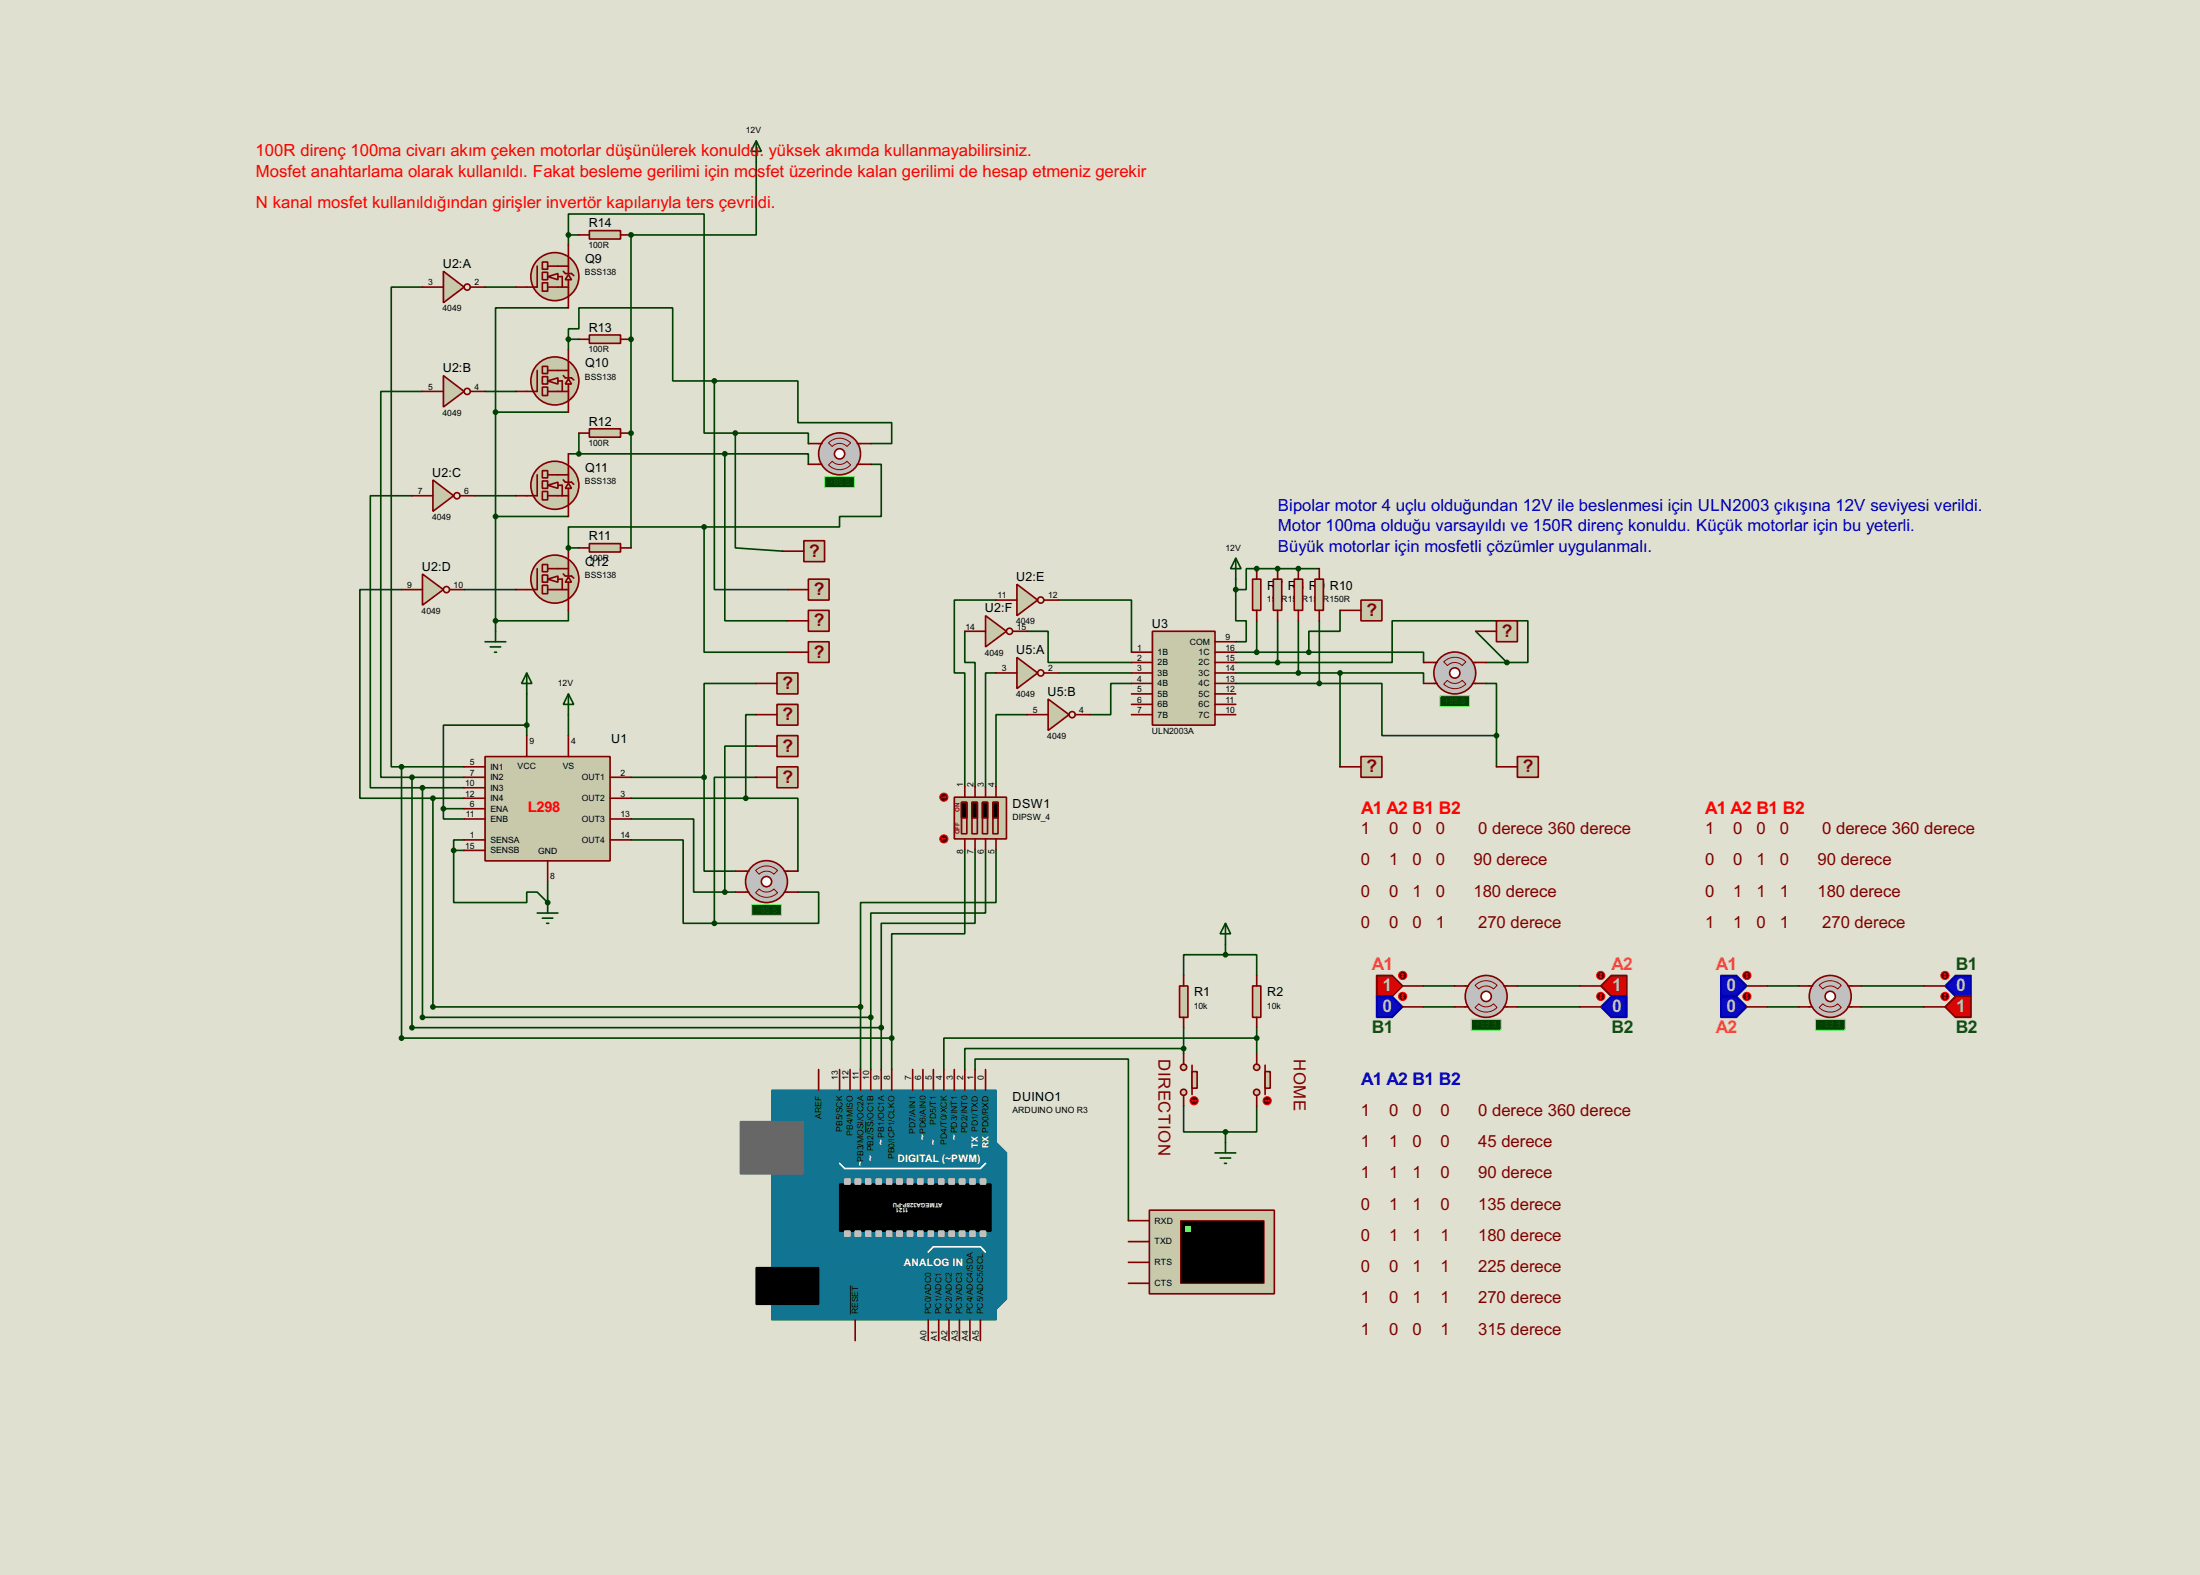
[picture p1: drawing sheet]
<svg xmlns="http://www.w3.org/2000/svg" width="536mm" height="383mm" viewBox="0 0 536 383" stroke-linecap="round" stroke-linejoin="round" font-family="sans-serif">
<path d="M0 0h535.9v383.5h-535.9z" fill="#e0e0d0"/>
<g fill="none" stroke="#004000" stroke-width=".4">
<path d="M128.3 176.6h-20.3v20.3M128.3 169v10.1M138.5 174v5.1M108 196.9v2.5h5.1M108 196.9h5.1M133.4 214.7v5.1M298.5 232.5h-10.2v5M298.5 232.5h7.6v5M298.5 229.9v2.6M288.3 255.3h-53.3v5.1M288.3 250.2v6.4M306.1 252.8h-76.2v7.6"/>
<path d="M306.1 250.2v6.4M237.5 260.4v-2.5h37.4v39.3M288.3 269.3v6.3h10.2M298.5 275.6v2.6M306.1 269.3v6.3h-7.6"/>
</g>
<circle cx="133.4" cy="219.8" r=".2" fill="#004000"/>
<path d="M113.1 186.7h-15.3v66.1M113.1 189.3h-12.7v60.9M113.1 191.8h-10.2v55.9M113.1 194.4h-7.6v50.8M110.5 207.1v12.7h17.8v-2.6h2.6l2.5 2.6M110.5 207.1h2.6M113.1 204.5h-2.6v2.6M346.8 240.1h7.6M346.8 245.2h7.6M369.6 240.1h15.3M369.6 245.2h15.3" fill="none" stroke="#004000" stroke-width=".4"/>
<circle cx="153.7" cy="82.6" r=".2" fill="#004000"/>
<path d="M153.7 82.6v22.9" fill="none" stroke="#004000" stroke-width=".4"/>
<circle cx="153.7" cy="105.5" r=".2" fill="#004000"/>
<path d="M138.5 57.2v-5.1h33v53.4h7.6M138.5 57.2h2.5M138.5 57.2v2.5M141 82.6h-2.5v2.5M153.7 105.5v27.9M179.1 105.5v27.9l11.6 .8M179.1 105.5h17.8v2.5M138.5 125.8h-17.8v27.9M138.5 133.4h2.5M138.5 148.6v2.6h-17.8" fill="none" stroke="#004000" stroke-width=".4"/>
<circle cx="138.5" cy="133.4" r=".2" fill="#004000"/>
<g fill="none" stroke="#004000" stroke-width=".4">
<path d="M153.7 57.2v25.4M102.9 69.9h-7.6v116.8h2.5M118.2 69.9h7.6M138.5 75h-17.8v25.4M102.9 95.3h-10.1v94h7.6M118.2 95.3h7.6M120.7 100.4v25.4M120.7 100.4h17.8M138.5 110.5h38.1M141 105.5v5M176.6 110.5h20.3v2.6M176.6 110.5v40.7h15.2"/>
<path d="M100.4 120.7h-10.2v71.1h12.7M115.6 120.7h10.2M97.8 143.6h-10.1v50.8h17.8M113.1 143.6h12.7"/>
</g>
<circle cx="153.7" cy="57.2" r=".2" fill="#004000"/>
<g fill="none" stroke="#004000" stroke-width=".4">
<path d="M184.2 39.4v17.8h-30.5M138.5 82.6v-2.5h2.5v-5.1h22.9v17.8h10.1M174 92.8h20.4v10.1h22.8v5.1h-5.1M174 92.8v50.8h17.8M212.1 113.1h2.6v12.7h-10.2v2.5h-33M171.5 128.3h-33v5.1M171.5 128.3v30.5h20.3M306.1 138.5h-2.5v5.1h-2.6M301 143.6v7.6h2.6v5.1h-2.6M301 141v2.6M306.1 151.2v7.6h-5.1M184.2 166.4h-12.7v22.9"/>
<path d="M184.2 174h-2.5v20.4M362 166.4h2.5v20.3M153.7 199.4h15.3v17.8h7.6M153.7 189.3h17.8M153.7 194.4h28M171.5 189.3v22.8h7.6M181.7 194.4h12.7v17.7M184.2 181.7h-7.6v35.5M184.2 189.3h-10.2v35.5M153.7 204.5h12.7v20.3h7.6M176.6 217.2h2.5M194.4 217.2h5v7.6h-25.4"/>
</g>
<circle cx="306.1" cy="138.5" r=".2" fill="#004000"/>
<path d="M306.1 138.5h5.1" fill="none" stroke="#004000" stroke-width=".4"/>
<circle cx="311.2" cy="138.5" r=".2" fill="#004000"/>
<path d="M311.2 138.5h5.1" fill="none" stroke="#004000" stroke-width=".4"/>
<circle cx="316.3" cy="138.5" r=".2" fill="#004000"/>
<g fill="none" stroke="#004000" stroke-width=".4">
<path d="M316.3 138.5h5.1M235 153.7v7.6h2.5v30.3M242.6 146.1h-10.1v17.8h2.5v27.7M250.2 153.7h5.1v7.6h20.3M257.9 146.1h17.7v12.7M306.1 158.8h12.7M311.2 151.2v10.1M316.3 151.2v12.7M318.8 158.8h28v2.5M321.4 151.2v15.2M326.4 148.6v5.1h-7.6v5.1M359.5 153.7l7.6 7.6"/>
<path d="M242.6 163.9h-2.5v27.7M250.2 174h-7.6v17.6M257.9 163.9h17.7M275.6 166.4h-5v7.6h-5.1M301 161.3h10.2M301 166.4h20.4M301 163.9h25.4M311.2 161.3h27.9v-10.1h33.1v10.1h-5.1M321.4 166.4h15.2v12.7h27.9M326.4 163.9h20.4v2.5M326.4 163.9v22.8M362 161.3h5.1"/>
<path d="M235 206.8v20.6h-17.8v25.4M237.5 206.8v18h-22.8v25.4M240.1 206.8v15.5h-28v25.4M242.6 206.8v13h-33v25.4M97.8 252.8h119.4M100.4 250.2h114.3M102.9 247.7h109.2M105.5 245.2h104.1M209.6 245.2v15.2M212.1 247.7v12.7M214.7 250.2v10.2M217.2 252.8v7.6"/>
<path d="M430.6 245.2h7.6M430.6 240.1h7.6M453.4 245.2h15.3M453.4 240.1h15.3"/>
</g>
<path d="M242.6 278.2l2.6 2.5v35.6l-2.6 2.5z" fill-rule="evenodd" fill="#117491" stroke="#117491" stroke-width=".4"/>
<path d="M188 265.5h54.6v55.9h-54.6z" fill="#117491" stroke="#117491" stroke-width=".4"/>
<path d="M180.4 273.1h15.2v12.7h-15.2z" fill="#686767" stroke="#686767" stroke-width=".4"/>
<path d="M204.5 288.3h36.9v11.5h-36.9zM184.2 308.7h15.2v8.9h-15.2z" fill="#000" stroke="#000" stroke-width=".4"/>
<path d="M204.5 283.3l1.3 1.2h33l1.3-1.2M226.1 304.9l1.3-1.3h11.4l1.3 1.3" fill="none" stroke="#fff" stroke-width=".4"/>
<g fill="#c0c0c0" stroke="#c0c0c0" stroke-width=".4">
<path d="M205.8 287.1h1.3v1.2h-1.3z"/>
<path d="M208.3 287.1h1.3v1.2h-1.3z"/>
<path d="M210.9 287.1h1.2v1.2h-1.2z"/>
<path d="M213.4 287.1h1.3v1.2h-1.3z"/>
<path d="M216 287.1h1.2v1.2h-1.2z"/>
<path d="M218.5 287.1h1.3v1.2h-1.3z"/>
<path d="M221 287.1h1.3v1.2h-1.3z"/>
<path d="M223.6 287.1h1.2v1.2h-1.2z"/>
<path d="M226.1 287.1h1.3v1.2h-1.3z"/>
<path d="M228.7 287.1h1.2v1.2h-1.2z"/>
<path d="M231.2 287.1h1.3v1.2h-1.3z"/>
<path d="M233.7 287.1h1.3v1.2h-1.3z"/>
<path d="M236.3 287.1h1.2v1.2h-1.2z"/>
<path d="M238.8 287.1h1.3v1.2h-1.3z"/>
<path d="M205.8 299.8h1.3v1.2h-1.3z"/>
<path d="M208.3 299.8h1.3v1.2h-1.3z"/>
<path d="M210.9 299.8h1.2v1.2h-1.2z"/>
<path d="M213.4 299.8h1.3v1.2h-1.3z"/>
<path d="M216 299.8h1.2v1.2h-1.2z"/>
<path d="M218.5 299.8h1.3v1.2h-1.3z"/>
<path d="M221 299.8h1.3v1.2h-1.3z"/>
<path d="M223.6 299.8h1.2v1.2h-1.2z"/>
<path d="M226.1 299.8h1.3v1.2h-1.3z"/>
<path d="M228.7 299.8h1.2v1.2h-1.2z"/>
<path d="M231.2 299.8h1.3v1.2h-1.3z"/>
<path d="M233.7 299.8h1.3v1.2h-1.3z"/>
<path d="M236.3 299.8h1.2v1.2h-1.2z"/>
<path d="M238.8 299.8h1.3v1.2h-1.3z"/>
</g>
<g fill="none" stroke="#800000" stroke-width=".4">
<path d="M199.4 260.4v5.1M204.5 260.4v5.1M207.1 260.4v5.1M209.6 260.4v5.1M212.1 260.4v5.1M214.7 260.4v5.1M217.2 260.4v5.1M222.3 260.4v5.1M224.8 260.4v5.1M227.4 260.4v5.1M229.9 260.4v5.1M232.5 260.4v5.1"/>
<path d="M235 260.4v5.1M237.5 260.4v5.1M240.1 260.4v5.1M208.3 321.4v5M226.1 321.4v5M228.7 321.4v5M231.2 321.4v5M233.7 321.4v5M236.3 321.4v5M238.8 321.4v5"/>
</g>
<path d="M210.9 273.1v2.8M207.1 312.9v7.1" fill="none" stroke="#000" stroke-width=".24"/>
<path d="M280 294.7h30.4v20.3h-30.4z" fill="#c8c8aa" stroke="#800000" stroke-width=".4"/>
<path d="M287.6 297.2h20.3v15.3h-20.3z" fill="#000" stroke="#800000" stroke-width=".25"/>
<path d="M288.9 298.5h1.2v1.3h-1.2z" fill="#0f0"/>
<path d="M274.9 297.2h5.1M274.9 307.4h5.1M274.9 302.3h5.1M274.9 312.5h5.1" fill="none" stroke="#800000" stroke-width=".4"/>
<path d="M232.5 194.1h12.7v10.2h-12.7z" fill="#c8c8aa" stroke="#800000" stroke-width=".4"/>
<path d="M234.2 195.4h1.3v7.6h-1.3zM235 191.6v2.5M236.8 195.4h1.3v7.6h-1.3zM237.5 191.6v2.5M239.3 195.4h1.3v7.6h-1.3zM240.1 191.6v2.5M241.9 195.4h1.2v7.6h-1.2zM242.6 191.6v2.5M235 204.3v2.5M237.5 204.3v2.5M240.1 204.3v2.5M242.6 204.3v2.5" fill="none" stroke="#800000" stroke-width=".4"/>
<path d="M234.2 195.4h1.3v3.8h-1.3zM236.8 195.4h1.3v3.8h-1.3zM239.3 195.4h1.3v3.8h-1.3zM241.9 195.4h1.2v3.8h-1.2z" fill="#000" stroke="#800000" stroke-width=".4"/>
<circle cx="229.9" cy="204.3" r="1" fill="#400000" stroke="#f00" stroke-width=".24"/>
<path d="M229.4 204.3l.3 .2M229.4 204.3h1M229.7 204l-.3 .3" fill="none" stroke="#f00" stroke-width=".24"/>
<circle cx="229.9" cy="194.1" r="1" fill="#400000" stroke="#f00" stroke-width=".24"/>
<path d="M229.4 194.1h1M230.2 193.9l.2 .2M230.4 194.1l-.2 .3" fill="none" stroke="#f00" stroke-width=".24"/>
<g fill="#c8c8aa" stroke="#800000" stroke-width=".4">
<circle cx="306.1" cy="266" r=".75"/>
<circle cx="306.1" cy="259.9" r=".75"/>
</g>
<path d="M308.2 259.4v7.1" fill="none" stroke="#800000" stroke-width=".4"/>
<path d="M308.2 260.9h1.2v4.1h-1.2z" fill="#c8c8aa" stroke="#800000" stroke-width=".4"/>
<path d="M306.1 256.6v2.5M306.1 266.8v2.5" fill="none" stroke="#800000" stroke-width=".4"/>
<circle cx="308.6" cy="268" r="1" fill="#400000" stroke="#f00" stroke-width=".24"/>
<path d="M308.2 268h1M308.2 268l.2 .3M308.4 267.8l-.2 .2M308.9 267.8l.3 .2M309.2 268l-.3 .3" fill="none" stroke="#f00" stroke-width=".24"/>
<g fill="#c8c8aa" stroke="#800000" stroke-width=".4">
<circle cx="288.3" cy="266" r=".75"/>
<circle cx="288.3" cy="259.9" r=".75"/>
</g>
<path d="M290.4 259.4v7.1" fill="none" stroke="#800000" stroke-width=".4"/>
<path d="M290.4 260.9h1.2v4.1h-1.2z" fill="#c8c8aa" stroke="#800000" stroke-width=".4"/>
<path d="M288.3 256.6v2.5M288.3 266.8v2.5" fill="none" stroke="#800000" stroke-width=".4"/>
<circle cx="290.8" cy="268" r="1" fill="#400000" stroke="#f00" stroke-width=".24"/>
<path d="M290.4 268h1M290.4 268l.2 .3M290.6 267.8l-.2 .2M291.1 267.8l.3 .2M291.4 268l-.3 .3" fill="none" stroke="#f00" stroke-width=".24"/>
<path d="M298.5 278.2v2.5M296 280.7h5M297.2 282h2.6M298.3 283.3h.5" fill="none" stroke="#004000" stroke-width=".4"/>
<circle cx="298.5" cy="275.6" r=".5" fill="#004000" stroke="#004000" stroke-width=".4"/>
<path d="M287.3 240.1h2.1v7.6h-2.1z" fill="#c8c8aa" stroke="#800000" stroke-width=".4"/>
<path d="M288.3 237.5v2.6M288.3 247.7v2.5" fill="none" stroke="#800000" stroke-width=".4"/>
<path d="M305.1 240.1h2v7.6h-2z" fill="#c8c8aa" stroke="#800000" stroke-width=".4"/>
<path d="M306.1 237.5v2.6M306.1 247.7v2.5" fill="none" stroke="#800000" stroke-width=".4"/>
<path d="M298.5 224.8l1.3 2.6h-2.6zM298.5 224.8v5.1" fill="none" stroke="#004000" stroke-width=".4"/>
<g fill="#004000" stroke="#004000" stroke-width=".4">
<circle cx="298.5" cy="232.5" r=".5"/>
<circle cx="288.3" cy="255.3" r=".5"/>
<circle cx="306.1" cy="252.8" r=".5"/>
</g>
<path d="M118.2 184.2h30.4v25.4h-30.4z" fill="#c8c8aa" stroke="#800000" stroke-width=".4"/>
<g fill="none" stroke="#800000" stroke-width=".4">
<path d="M128.3 179.1v5.1M138.5 179.1v5.1M113.1 186.7h5.1M113.1 189.3h5.1M113.1 196.9h5.1M113.1 194.4h5.1M113.1 199.4h5.1M113.1 191.8h5.1M148.6 189.3h5.1M148.6 194.4h5.1M148.6 199.4h5.1M113.1 204.5h5.1"/>
<path d="M113.1 207.1h5.1M133.4 209.6v5.1M148.6 204.5h5.1"/>
</g>
<g fill="#004000" stroke="#004000" stroke-width=".4">
<circle cx="108" cy="196.9" r=".5"/>
<circle cx="128.3" cy="176.6" r=".5"/>
</g>
<path d="M128.3 163.9l1.3 2.5h-2.5zM128.3 163.9v5.1M138.5 169l1.3 2.5h-2.6zM138.5 169v5M133.4 219.8v2.5M130.9 222.3h5M132.1 223.6h2.6M133.2 224.8h.5" fill="none" stroke="#004000" stroke-width=".4"/>
<circle cx="186.7" cy="214.7" r="5.1" fill="#c0c0c0" stroke="#800000" stroke-width=".4"/>
<circle cx="186.7" cy="214.7" r="1.25" fill="#feffff" stroke="#800000" stroke-width=".4"/>
<path d="M181.7 212.1h.7M181.7 217.2h.7M191.1 212.1h.7M191.1 217.2h.7" fill="none" stroke="#800000" stroke-width=".4"/>
<path d="M183.2 220.3h7.1v2.5h-7.1z" fill="#004000" stroke="#0f0" stroke-width=".24"/>
<path d="M184.1 212a3.7 3.7 0 0 1 5.3 0l-.9 .9a2.53 2.53 0 0 0-3.6 0zM184.9 216.5a2.54 2.54 0 0 0 3.6 0l.9 .9a3.7 3.7 0 0 1-5.3 0z" fill="none" stroke="#800000" stroke-width=".24"/>
<path d="M179.1 212.1h2.6M179.1 217.2h2.6M191.8 212.1h2.6M191.8 217.2h2.6" fill="none" stroke="#800000" stroke-width=".4"/>
<g fill="#004000" stroke="#004000" stroke-width=".4">
<circle cx="133.4" cy="219.8" r=".5"/>
<circle cx="110.5" cy="207.1" r=".5"/>
<circle cx="97.8" cy="252.8" r=".5"/>
<circle cx="100.3" cy="250.2" r=".5"/>
<circle cx="102.9" cy="247.7" r=".5"/>
<circle cx="105.4" cy="245.2" r=".5"/>
</g>
<circle cx="362" cy="242.6" r="5.1" fill="#c0c0c0" stroke="#800000" stroke-width=".4"/>
<circle cx="362" cy="242.6" r="1.25" fill="#feffff" stroke="#800000" stroke-width=".4"/>
<path d="M356.9 240.1h.8M356.9 245.2h.8M366.3 240.1h.8M366.3 245.2h.8" fill="none" stroke="#800000" stroke-width=".4"/>
<path d="M358.4 248.2h7.2v2.6h-7.2z" fill="#004000" stroke="#0f0" stroke-width=".24"/>
<path d="M359.3 239.9a3.7 3.7 0 0 1 5.4 0l-.9 .9a2.54 2.54 0 0 0-3.6 0zM359.3 245.3l.9-.9a2.53 2.53 0 0 0 3.6 0l.9 .9a3.7 3.7 0 0 1-5.4 0z" fill="none" stroke="#800000" stroke-width=".24"/>
<path d="M354.4 240.1h2.5M354.4 245.2h2.5M367.1 240.1h2.5M367.1 245.2h2.5" fill="none" stroke="#800000" stroke-width=".4"/>
<path d="M335.3 237.5h3.8l2.6 2.6-2.6 2.5h-3.8z" fill-rule="evenodd" fill="#c00000" stroke="#800000" stroke-width=".4"/>
<path d="M341.7 240.1h5.1" fill="none" stroke="#800000" stroke-width=".4"/>
<circle cx="341.6" cy="237.5" r="1" fill="#400000" stroke="#f00" stroke-width=".24"/>
<path d="M341.4 237.8l.3 .3M341.7 237v1.1M341.7 237l-.3 .3M341.7 237l.2 .3M341.9 237.8l-.2 .3" fill="none" stroke="#f00" stroke-width=".24"/>
<path d="M335.3 242.6h3.8l2.6 2.6-2.6 2.5h-3.8z" fill-rule="evenodd" fill="#0000c0" stroke="#000080" stroke-width=".4"/>
<path d="M341.7 245.2h5.1" fill="none" stroke="#800000" stroke-width=".4"/>
<circle cx="341.6" cy="242.6" r="1" fill="#400000" stroke="#f00" stroke-width=".24"/>
<path d="M341.4 242.9l.3 .2M341.7 242.1v1M341.7 242.1l-.3 .3M341.7 242.1l.2 .3M341.9 242.9l-.2 .2" fill="none" stroke="#f00" stroke-width=".24"/>
<path d="M389.9 240.1l2.6-2.6h3.8v5.1h-3.8z" fill-rule="evenodd" fill="#c00000" stroke="#800000" stroke-width=".4"/>
<path d="M384.9 240.1h5" fill="none" stroke="#800000" stroke-width=".4"/>
<circle cx="389.9" cy="237.5" r="1" fill="#400000" stroke="#f00" stroke-width=".24"/>
<path d="M389.7 237.8l.2 .3M389.9 237v1.1M389.9 237l.3 .3M389.9 237l-.2 .3M390.2 237.8l-.3 .3" fill="none" stroke="#f00" stroke-width=".24"/>
<path d="M389.9 245.2l2.6-2.6h3.8v5.1h-3.8z" fill-rule="evenodd" fill="#0000c0" stroke="#000080" stroke-width=".4"/>
<path d="M384.9 245.2h5" fill="none" stroke="#800000" stroke-width=".4"/>
<circle cx="389.9" cy="242.6" r="1" fill="#400000" stroke="#f00" stroke-width=".24"/>
<path d="M389.7 242.9l.2 .2M389.9 242.1v1M389.9 242.1l.3 .3M389.9 242.1l-.2 .3M390.2 242.9l-.3 .2" fill="none" stroke="#f00" stroke-width=".24"/>
<g fill="#004000" stroke="#004000" stroke-width=".4">
<circle cx="97.8" cy="186.7" r=".5"/>
<circle cx="100.3" cy="189.3" r=".5"/>
<circle cx="102.9" cy="191.8" r=".5"/>
<circle cx="105.4" cy="194.4" r=".5"/>
</g>
<path d="M184.2 34.3l1.3 2.6h-2.6zM184.2 34.3v5.1" fill="none" stroke="#004000" stroke-width=".4"/>
<circle cx="204.5" cy="110.5" r="5.1" fill="#c0c0c0" stroke="#800000" stroke-width=".4"/>
<circle cx="204.5" cy="110.5" r="1.25" fill="#feffff" stroke="#800000" stroke-width=".4"/>
<path d="M199.4 108h.8M199.4 113.1h.8M208.8 108h.8M208.8 113.1h.8" fill="none" stroke="#800000" stroke-width=".4"/>
<path d="M201 116.1h7.1v2.6h-7.1z" fill="#004000" stroke="#0f0" stroke-width=".24"/>
<path d="M201.8 113.2l.9-.9a2.45 2.45 0 0 0 3.6 0l.9 .9a3.7 3.7 0 0 1-5.4 0zM201.8 107.9a3.7 3.7 0 0 1 5.4 0l-.9 .8a2.54 2.54 0 0 0-3.6 0z" fill="none" stroke="#800000" stroke-width=".24"/>
<path d="M196.9 108h2.5M196.9 113.1h2.5M209.6 108h2.5M209.6 113.1h2.5" fill="none" stroke="#800000" stroke-width=".4"/>
<path d="M196.9 141h5.1v5.1h-5.1z" fill-rule="evenodd" fill="#c8c8aa" stroke="#800000" stroke-width=".4"/>
<path d="M191.8 143.6h5.1" fill="none" stroke="#800000" stroke-width=".4"/>
<path d="M196.9 148.6h5.1v5.1h-5.1z" fill-rule="evenodd" fill="#c8c8aa" stroke="#800000" stroke-width=".4"/>
<path d="M191.8 151.2h5.1" fill="none" stroke="#800000" stroke-width=".4"/>
<path d="M196.9 156.3h5.1v5h-5.1z" fill-rule="evenodd" fill="#c8c8aa" stroke="#800000" stroke-width=".4"/>
<path d="M191.8 158.8h5.1" fill="none" stroke="#800000" stroke-width=".4"/>
<path d="M195.8 131.7h5.1v5.1h-5.1z" fill-rule="evenodd" fill="#c8c8aa" stroke="#800000" stroke-width=".4"/>
<path d="M190.7 134.2h5.1" fill="none" stroke="#800000" stroke-width=".4"/>
<g fill="#c8c8aa" stroke="#800000" stroke-width=".4">
<path d="M133.4 67.4l2.5-.8v1.5z"/>
<circle cx="135.1" cy="67.4" r="5.9"/>
</g>
<path d="M130.9 64.8v5.1h-2.6M133.4 69.9h5.1M133.4 64.8h5.1M135.9 67.4h1.1v2.5" fill="none" stroke="#800000" stroke-width=".4"/>
<path d="M138.5 66.9l.7 1.2h-1.5z" fill="#c8c8aa" stroke="#800000" stroke-width=".4"/>
<path d="M137.2 66.1l.5 .5h1.5l.6 .5M138.5 62.5v4.1M138.5 68.1v4.3" fill="none" stroke="#800000" stroke-width=".4"/>
<g fill="#c8c8aa" stroke="#800000" stroke-width=".4">
<path d="M132.1 63.8h1.3v1.8h-1.3z"/>
<path d="M132.1 68.9h1.3v2h-1.3z"/>
<path d="M132.1 66.3h1.3v1.8h-1.3z"/>
</g>
<path d="M138.5 59.7v2.6M125.8 69.9h2.5M138.5 72.4v2.6" fill="none" stroke="#800000" stroke-width=".4"/>
<g fill="#c8c8aa" stroke="#800000" stroke-width=".4">
<path d="M133.4 92.8l2.5-.8v1.5z"/>
<circle cx="135.1" cy="92.8" r="5.9"/>
</g>
<path d="M130.9 90.2v5.1h-2.6M133.4 95.3h5.1M133.4 90.2h5.1M135.9 92.8h1.1v2.5" fill="none" stroke="#800000" stroke-width=".4"/>
<path d="M138.5 92.3l.7 1.2h-1.5z" fill="#c8c8aa" stroke="#800000" stroke-width=".4"/>
<path d="M137.2 91.5l.5 .5h1.5l.6 .5M138.5 87.9v4.1M138.5 93.5v4.3" fill="none" stroke="#800000" stroke-width=".4"/>
<g fill="#c8c8aa" stroke="#800000" stroke-width=".4">
<path d="M132.1 89.2h1.3v1.8h-1.3z"/>
<path d="M132.1 94.3h1.3v2h-1.3z"/>
<path d="M132.1 91.7h1.3v1.8h-1.3z"/>
</g>
<path d="M125.8 95.3h2.5M138.5 85.1v2.6M138.5 97.8v2.6" fill="none" stroke="#800000" stroke-width=".4"/>
<g fill="#c8c8aa" stroke="#800000" stroke-width=".4">
<path d="M133.4 118.2l2.5-.8v1.5z"/>
<circle cx="135.1" cy="118.2" r="5.9"/>
</g>
<path d="M130.9 115.6v5.1h-2.6M133.4 115.6h5.1M135.9 118.2h1.1v2.5M133.4 120.7h5.1" fill="none" stroke="#800000" stroke-width=".4"/>
<path d="M138.5 117.7l.7 1.2h-1.5z" fill="#c8c8aa" stroke="#800000" stroke-width=".4"/>
<path d="M137.2 116.9l.5 .5h1.5l.6 .5M138.5 113.3v4.1M138.5 118.9v4.3" fill="none" stroke="#800000" stroke-width=".4"/>
<g fill="#c8c8aa" stroke="#800000" stroke-width=".4">
<path d="M132.1 114.6h1.3v1.8h-1.3z"/>
<path d="M132.1 119.7h1.3v2h-1.3z"/>
<path d="M132.1 117.1h1.3v1.8h-1.3z"/>
</g>
<path d="M138.5 110.5v2.6M125.8 120.7h2.5M138.5 123.2v2.6" fill="none" stroke="#800000" stroke-width=".4"/>
<g fill="#c8c8aa" stroke="#800000" stroke-width=".4">
<path d="M133.4 141l2.5-.7v1.5z"/>
<circle cx="135.1" cy="141" r="5.9"/>
</g>
<path d="M130.9 138.5v5.1h-2.6M133.4 138.5h5.1M133.4 143.6h5.1M135.9 141h1.1v2.6" fill="none" stroke="#800000" stroke-width=".4"/>
<path d="M138.5 140.5l.7 1.3h-1.5z" fill="#c8c8aa" stroke="#800000" stroke-width=".4"/>
<path d="M137.2 139.8l.5 .5h1.5l.6 .5M138.5 136.2v4.1M138.5 141.8v4.3" fill="none" stroke="#800000" stroke-width=".4"/>
<g fill="#c8c8aa" stroke="#800000" stroke-width=".4">
<path d="M132.1 137.5h1.3v1.7h-1.3z"/>
<path d="M132.1 142.5h1.3v2.1h-1.3z"/>
<path d="M132.1 140h1.3v1.8h-1.3z"/>
</g>
<path d="M138.5 133.4v2.5M125.8 143.6h2.5M138.5 146.1v2.5" fill="none" stroke="#800000" stroke-width=".4"/>
<path d="M143.6 132.4h7.6v2h-7.6z" fill="#c8c8aa" stroke="#800000" stroke-width=".4"/>
<path d="M141 133.4h2.6M151.2 133.4h2.5" fill="none" stroke="#800000" stroke-width=".4"/>
<path d="M143.6 104.4h7.6v2.1h-7.6z" fill="#c8c8aa" stroke="#800000" stroke-width=".4"/>
<path d="M141 105.5h2.6M151.2 105.5h2.5" fill="none" stroke="#800000" stroke-width=".4"/>
<path d="M143.6 81.6h7.6v2h-7.6z" fill="#c8c8aa" stroke="#800000" stroke-width=".4"/>
<path d="M141 82.6h2.6M151.2 82.6h2.5" fill="none" stroke="#800000" stroke-width=".4"/>
<path d="M143.6 56.2h7.6v2h-7.6z" fill="#c8c8aa" stroke="#800000" stroke-width=".4"/>
<path d="M141 57.2h2.6M151.2 57.2h2.5" fill="none" stroke="#800000" stroke-width=".4"/>
<g fill="#004000" stroke="#004000" stroke-width=".4">
<circle cx="153.7" cy="82.6" r=".5"/>
<circle cx="153.7" cy="105.5" r=".5"/>
<circle cx="120.7" cy="151.2" r=".5"/>
<circle cx="120.7" cy="125.8" r=".5"/>
<circle cx="179.1" cy="105.5" r=".5"/>
<circle cx="138.4" cy="57.2" r=".5"/>
<circle cx="138.4" cy="82.6" r=".5"/>
<circle cx="138.4" cy="133.4" r=".5"/>
<circle cx="141" cy="110.5" r=".5"/>
<circle cx="176.5" cy="110.5" r=".5"/>
<circle cx="120.7" cy="100.4" r=".5"/>
</g>
<path d="M118.2 156.3h5M119.4 157.5h2.6M120.5 158.8h.5M120.7 153.7v2.6" fill="none" stroke="#004000" stroke-width=".4"/>
<path d="M108 66.1l5.1 3.8-5.1 3.8z" fill="#c8c8aa" stroke="#800000" stroke-width=".4"/>
<g fill="none" stroke="#800000" stroke-width=".4">
<path d="M102.9 69.9h5.1M114.6 69.9h3.6"/>
<circle cx="113.8" cy="69.9" r=".75"/>
</g>
<path d="M108 91.5l5.1 3.8-5.1 3.8z" fill="#c8c8aa" stroke="#800000" stroke-width=".4"/>
<g fill="none" stroke="#800000" stroke-width=".4">
<path d="M102.9 95.3h5.1M114.6 95.3h3.6"/>
<circle cx="113.8" cy="95.3" r=".75"/>
</g>
<path d="M105.5 116.9l5 3.8-5 3.8z" fill="#c8c8aa" stroke="#800000" stroke-width=".4"/>
<g fill="none" stroke="#800000" stroke-width=".4">
<path d="M100.4 120.7h5.1M112.1 120.7h3.5"/>
<circle cx="111.3" cy="120.7" r=".75"/>
</g>
<path d="M102.9 139.8l5.1 3.8-5.1 3.8z" fill="#c8c8aa" stroke="#800000" stroke-width=".4"/>
<g fill="none" stroke="#800000" stroke-width=".4">
<path d="M97.8 143.6h5.1M109.5 143.6h3.6"/>
<circle cx="108.7" cy="143.6" r=".75"/>
</g>
<circle cx="153.7" cy="57.2" r=".5" fill="#004000" stroke="#004000" stroke-width=".4"/>
<path d="M189.3 163.9h5.1v5.1h-5.1z" fill-rule="evenodd" fill="#c8c8aa" stroke="#800000" stroke-width=".4"/>
<path d="M184.2 166.4h5.1" fill="none" stroke="#800000" stroke-width=".4"/>
<circle cx="171.5" cy="189.3" r=".5" fill="#004000" stroke="#004000" stroke-width=".4"/>
<path d="M189.3 171.5h5.1v5.1h-5.1z" fill-rule="evenodd" fill="#c8c8aa" stroke="#800000" stroke-width=".4"/>
<path d="M184.2 174h5.1" fill="none" stroke="#800000" stroke-width=".4"/>
<circle cx="181.6" cy="194.4" r=".5" fill="#004000" stroke="#004000" stroke-width=".4"/>
<path d="M189.3 179.1h5.1v5.1h-5.1z" fill-rule="evenodd" fill="#c8c8aa" stroke="#800000" stroke-width=".4"/>
<path d="M184.2 181.7h5.1" fill="none" stroke="#800000" stroke-width=".4"/>
<circle cx="176.5" cy="217.2" r=".5" fill="#004000" stroke="#004000" stroke-width=".4"/>
<path d="M189.3 186.7h5.1v5.1h-5.1z" fill-rule="evenodd" fill="#c8c8aa" stroke="#800000" stroke-width=".4"/>
<path d="M184.2 189.3h5.1" fill="none" stroke="#800000" stroke-width=".4"/>
<g fill="#004000" stroke="#004000" stroke-width=".4">
<circle cx="174" cy="224.8" r=".5"/>
<circle cx="174" cy="92.8" r=".5"/>
<circle cx="171.5" cy="128.3" r=".5"/>
</g>
<path d="M280.7 153.7h15.3v22.9h-15.3z" fill="#c8c8aa" stroke="#800000" stroke-width=".4"/>
<g fill="none" stroke="#800000" stroke-width=".4">
<path d="M275.6 158.8h5.1M296 158.8h5M296 156.3h5M275.6 161.3h5.1M275.6 163.9h5.1M275.6 166.4h5.1M275.6 169h5.1M275.6 171.5h5.1M275.6 174h5.1M296 161.3h5M296 163.9h5M296 166.4h5"/>
<path d="M296 169h5M296 171.5h5M296 174h5"/>
</g>
<path d="M301 135.9l1.3 2.6h-2.5zM301 135.9v5.1" fill="none" stroke="#004000" stroke-width=".4"/>
<circle cx="354.3" cy="163.9" r="5.1" fill="#c0c0c0" stroke="#800000" stroke-width=".4"/>
<circle cx="354.3" cy="163.9" r="1.25" fill="#feffff" stroke="#800000" stroke-width=".4"/>
<path d="M349.3 161.3h.8M349.3 166.4h.8M358.7 161.3h.8M358.7 166.4h.8" fill="none" stroke="#800000" stroke-width=".4"/>
<path d="M350.8 169.5h7.1v2.5h-7.1z" fill="#004000" stroke="#0f0" stroke-width=".24"/>
<path d="M351.7 166.6l.9-.9a2.54 2.54 0 0 0 3.6 0l.9 .9a3.8 3.8 0 0 1-5.4 0zM351.7 161.2a3.8 3.8 0 0 1 5.4 0l-.9 .9a2.54 2.54 0 0 0-3.6 0z" fill="none" stroke="#800000" stroke-width=".24"/>
<path d="M346.8 161.3h2.5M346.8 166.4h2.5M359.5 161.3h2.5M359.5 166.4h2.5" fill="none" stroke="#800000" stroke-width=".4"/>
<path d="M364.5 151.2h5.1v5.1h-5.1z" fill-rule="evenodd" fill="#c8c8aa" stroke="#800000" stroke-width=".4"/>
<path d="M359.5 153.7h5" fill="none" stroke="#800000" stroke-width=".4"/>
<path d="M331.5 184.2h5.1v5.1h-5.1z" fill-rule="evenodd" fill="#c8c8aa" stroke="#800000" stroke-width=".4"/>
<path d="M326.4 186.7h5.1" fill="none" stroke="#800000" stroke-width=".4"/>
<path d="M369.6 184.2h5.1v5.1h-5.1z" fill-rule="evenodd" fill="#c8c8aa" stroke="#800000" stroke-width=".4"/>
<path d="M364.5 186.7h5.1" fill="none" stroke="#800000" stroke-width=".4"/>
<circle cx="364.5" cy="179.1" r=".5" fill="#004000" stroke="#004000" stroke-width=".4"/>
<path d="M331.5 146.1h5.1v5.1h-5.1z" fill-rule="evenodd" fill="#c8c8aa" stroke="#800000" stroke-width=".4"/>
<path d="M326.4 148.6h5.1" fill="none" stroke="#800000" stroke-width=".4"/>
<path d="M305.1 141h2v7.6h-2z" fill="#c8c8aa" stroke="#800000" stroke-width=".4"/>
<path d="M306.1 138.5v2.5M306.1 148.6v2.6" fill="none" stroke="#800000" stroke-width=".4"/>
<g fill="#004000" stroke="#004000" stroke-width=".4">
<circle cx="301" cy="143.6" r=".5"/>
<circle cx="306.1" cy="158.8" r=".5"/>
</g>
<path d="M310.2 141h2v7.6h-2z" fill="#c8c8aa" stroke="#800000" stroke-width=".4"/>
<path d="M311.2 138.5v2.5M311.2 148.6v2.6" fill="none" stroke="#800000" stroke-width=".4"/>
<path d="M315.3 141h2v7.6h-2z" fill="#c8c8aa" stroke="#800000" stroke-width=".4"/>
<path d="M316.3 138.5v2.5M316.3 148.6v2.6" fill="none" stroke="#800000" stroke-width=".4"/>
<path d="M320.3 141h2.1v7.6h-2.1z" fill="#c8c8aa" stroke="#800000" stroke-width=".4"/>
<path d="M321.4 138.5v2.5M321.4 148.6v2.6" fill="none" stroke="#800000" stroke-width=".4"/>
<g fill="#004000" stroke="#004000" stroke-width=".4">
<circle cx="306.1" cy="138.5" r=".5"/>
<circle cx="311.2" cy="138.5" r=".5"/>
<circle cx="316.2" cy="138.5" r=".5"/>
<circle cx="311.2" cy="161.3" r=".5"/>
<circle cx="321.3" cy="166.4" r=".5"/>
<circle cx="318.8" cy="158.8" r=".5"/>
<circle cx="367" cy="161.3" r=".5"/>
<circle cx="316.2" cy="163.9" r=".5"/>
<circle cx="326.4" cy="163.9" r=".5"/>
</g>
<path d="M247.7 142.3l5.1 3.8-5.1 3.8z" fill="#c8c8aa" stroke="#800000" stroke-width=".4"/>
<g fill="none" stroke="#800000" stroke-width=".4">
<path d="M242.6 146.1h5.1M254.3 146.1h3.6"/>
<circle cx="253.5" cy="146.1" r=".75"/>
</g>
<path d="M240.1 149.9l5.1 3.8-5.1 3.8z" fill="#c8c8aa" stroke="#800000" stroke-width=".4"/>
<g fill="none" stroke="#800000" stroke-width=".4">
<path d="M235 153.7h5.1M246.7 153.7h3.5"/>
<circle cx="245.9" cy="153.7" r=".75"/>
</g>
<path d="M247.7 160.1l5.1 3.8-5.1 3.8z" fill="#c8c8aa" stroke="#800000" stroke-width=".4"/>
<g fill="none" stroke="#800000" stroke-width=".4">
<path d="M242.6 163.9h5.1M254.3 163.9h3.6"/>
<circle cx="253.5" cy="163.9" r=".75"/>
</g>
<path d="M255.3 170.2l5.1 3.8-5.1 3.9z" fill="#c8c8aa" stroke="#800000" stroke-width=".4"/>
<g fill="none" stroke="#800000" stroke-width=".4">
<path d="M250.2 174h5.1M261.9 174h3.6"/>
<circle cx="261.1" cy="174" r=".75"/>
</g>
<g fill="#004000" stroke="#004000" stroke-width=".4">
<circle cx="217.2" cy="252.8" r=".5"/>
<circle cx="214.6" cy="250.2" r=".5"/>
<circle cx="212.1" cy="247.7" r=".5"/>
<circle cx="209.6" cy="245.2" r=".5"/>
</g>
<circle cx="445.8" cy="242.6" r="5.1" fill="#c0c0c0" stroke="#800000" stroke-width=".4"/>
<circle cx="445.8" cy="242.6" r="1.25" fill="#feffff" stroke="#800000" stroke-width=".4"/>
<path d="M440.7 240.1h.8M440.7 245.2h.8M450.1 240.1h.8M450.1 245.2h.8" fill="none" stroke="#800000" stroke-width=".4"/>
<path d="M442.3 248.2h7.1v2.6h-7.1z" fill="#004000" stroke="#0f0" stroke-width=".24"/>
<path d="M443.1 239.9a3.8 3.8 0 0 1 5.4 0l-.9 .9a2.54 2.54 0 0 0-3.6 0zM443.1 245.3l.9-.9a2.54 2.54 0 0 0 3.6 0l.9 .9a3.8 3.8 0 0 1-5.4 0z" fill="none" stroke="#800000" stroke-width=".24"/>
<path d="M438.2 240.1h2.5M438.2 245.2h2.5M450.9 240.1h2.5M450.9 245.2h2.5" fill="none" stroke="#800000" stroke-width=".4"/>
<path d="M419.2 237.5h3.8l2.5 2.6-2.5 2.5h-3.8z" fill-rule="evenodd" fill="#0000c0" stroke="#000080" stroke-width=".4"/>
<path d="M425.5 240.1h5.1" fill="none" stroke="#800000" stroke-width=".4"/>
<circle cx="425.5" cy="237.5" r="1" fill="#400000" stroke="#f00" stroke-width=".24"/>
<path d="M425.3 237.8l.2 .3M425.5 237v1.1M425.5 237l-.2 .3M425.5 237l.3 .3M425.8 237.8l-.3 .3" fill="none" stroke="#f00" stroke-width=".24"/>
<path d="M419.2 242.6h3.8l2.5 2.6-2.5 2.5h-3.8z" fill-rule="evenodd" fill="#0000c0" stroke="#000080" stroke-width=".4"/>
<path d="M425.5 245.2h5.1" fill="none" stroke="#800000" stroke-width=".4"/>
<circle cx="425.5" cy="242.6" r="1" fill="#400000" stroke="#f00" stroke-width=".24"/>
<path d="M425.3 242.9l.2 .2M425.5 242.1v1M425.5 242.1l-.2 .3M425.5 242.1l.3 .3M425.8 242.9l-.3 .2" fill="none" stroke="#f00" stroke-width=".24"/>
<path d="M473.8 240.1l2.5-2.6h3.8v5.1h-3.8z" fill-rule="evenodd" fill="#0000c0" stroke="#000080" stroke-width=".4"/>
<path d="M468.7 240.1h5.1" fill="none" stroke="#800000" stroke-width=".4"/>
<circle cx="473.7" cy="237.5" r="1" fill="#400000" stroke="#f00" stroke-width=".24"/>
<path d="M473.5 237.8l.3 .3M473.8 237v1.1M473.8 237l.2 .3M473.8 237l-.3 .3M474 237.8l-.2 .3" fill="none" stroke="#f00" stroke-width=".24"/>
<path d="M476.3 242.6h3.8v5.1h-3.8l-2.5-2.5z" fill-rule="evenodd" fill="#c00000" stroke="#800000" stroke-width=".4"/>
<path d="M468.7 245.2h5.1" fill="none" stroke="#800000" stroke-width=".4"/>
<circle cx="473.7" cy="242.6" r="1" fill="#400000" stroke="#f00" stroke-width=".24"/>
<path d="M473.5 242.9l.3 .2M473.8 242.1v1M473.8 242.1l.2 .3M473.8 242.1l-.3 .3M474 242.9l-.2 .2" fill="none" stroke="#f00" stroke-width=".24"/>
<g font-size="4.8" fill="#800000">
<text x="197.1" y="135.5">?</text>
<text x="198.2" y="144.9">?</text>
<text x="332.9" y="150">?</text>
<text x="198.2" y="152.5">?</text>
<text x="365.9" y="155.1">?</text>
<text x="198.2" y="160.2">?</text>
<text x="190.6" y="167.8">?</text>
<text x="190.6" y="175.4">?</text>
<text x="190.6" y="183">?</text>
<text x="190.6" y="190.6">?</text>
<text x="332.9" y="188">?</text>
<text x="371" y="188">?</text>
</g>
<g font-size="4.8" fill="#f00">
<text x="331.6" y="198.1">A1 A2 B1 B2</text>
<text x="415.4" y="198.1">A1 A2 B1 B2</text>
</g>
<g font-size="4.8" fill="#ff8000">
<text x="334.1" y="236.2">A1</text>
<text x="392.5" y="236.2">A2</text>
<text x="417.9" y="236.2">A1</text>
<text x="417.9" y="251.5">A2</text>
</g>
<g font-size="4.8" fill="#008000">
<text x="476.4" y="236.2">B1</text>
<text x="334.1" y="251.5">B1</text>
<text x="392.5" y="251.5">B2</text>
<text x="476.4" y="251.5">B2</text>
</g>
<g font-size="4.8" fill="#c0c0c0">
<text x="336.8" y="241.4">1</text>
<text x="392.7" y="241.4">1</text>
<text x="420.6" y="241.4">0</text>
<text x="476.5" y="241.4">0</text>
<text x="336.8" y="246.5">0</text>
<text x="392.7" y="246.5">0</text>
<text x="420.6" y="246.5">0</text>
<text x="476.5" y="246.5">1</text>
</g>
<text font-size="4.8" fill="#0000c0" x="331.6" y="264.2">A1 A2 B1 B2</text>
<g font-size="4.6" fill="#f00">
<text x="62.3" y="38">100R direnç 100ma civarı akım çeken motorlar düşünülerek konuldu</text>
<text x="185" y="38">. yüksek akımda kullanmayabilirsiniz.</text>
<text x="62.3" y="43">Mosfet anahtarlama olarak kullanıldı. Fakat besleme gerilimi için mo</text>
<text x="184.5" y="43">sfet üzerinde kalan gerilimi de hesap etmeniz gerekir</text>
<text x="62.3" y="50.7">N kanal mosfet kullanıldığından girişler invertör kapılarıyla ters çevril</text>
<text x="184.6" y="50.7">di.</text>
</g>
<g font-size="4.6" fill="#0000c0">
<text x="311.3" y="124.4">Bipolar motor 4 uçlu olduğundan 12V ile beslenmesi için ULN2003 çıkışına 12V seviyesi verildi.</text>
<text x="311.3" y="129.4">Motor 100ma olduğu varsayıldı ve 150R direnç konuldu. Küçük motorlar için bu yeterli.</text>
<text x="311.3" y="134.5">Büyük motorlar için mosfetli çözümler uygulanmalı.</text>
</g>
<g font-size="4.6" fill="#800000">
<text x="331.5" y="203.1">1</text>
<text x="338.4" y="203.1">0</text>
<text x="344.1" y="203.1">0</text>
<text x="349.8" y="203.1">0</text>
<text x="360.1" y="203.1">0 derece 360 derece</text>
<text x="415.3" y="203.1">1</text>
<text x="422.2" y="203.1">0</text>
<text x="427.9" y="203.1">0</text>
<text x="433.6" y="203.1">0</text>
<text x="443.9" y="203.1">0 derece 360 derece</text>
<text x="331.5" y="210.7">0</text>
<text x="338.4" y="210.7">1</text>
<text x="344.1" y="210.7">0</text>
<text x="349.8" y="210.7">0</text>
<text x="358.9" y="210.7">90 derece</text>
<text x="415.3" y="210.7">0</text>
<text x="422.2" y="210.7">0</text>
<text x="427.9" y="210.7">1</text>
<text x="433.6" y="210.7">0</text>
<text x="442.7" y="210.7">90 derece</text>
<text x="331.5" y="218.3">0</text>
<text x="338.4" y="218.3">0</text>
<text x="344.1" y="218.3">1</text>
<text x="349.8" y="218.3">0</text>
<text x="358.9" y="218.3">180 derece</text>
<text x="415.3" y="218.3">0</text>
<text x="422.2" y="218.3">1</text>
<text x="427.9" y="218.3">1</text>
<text x="433.6" y="218.3">1</text>
<text x="442.7" y="218.3">180 derece</text>
<text x="331.5" y="226">0</text>
<text x="338.4" y="226">0</text>
<text x="344.1" y="226">0</text>
<text x="349.8" y="226">1</text>
<text x="360.1" y="226">270 derece</text>
<text x="415.3" y="226">1</text>
<text x="422.2" y="226">1</text>
<text x="427.9" y="226">0</text>
<text x="433.6" y="226">1</text>
<text x="443.9" y="226">270 derece</text>
<text x="282.2" y="257.9" transform="rotate(90 282.2 257.9)">DIRECTION</text>
<text x="315.2" y="257.9" transform="rotate(90 315.2 257.9)">HOME</text>
<text x="331.5" y="271.7">1</text>
<text x="338.4" y="271.7">0</text>
<text x="344.1" y="271.7">0</text>
<text x="350.9" y="271.7">0</text>
<text x="360.1" y="271.7">0 derece 360 derece</text>
<text x="331.5" y="279.3">1</text>
<text x="338.4" y="279.3">1</text>
<text x="344.1" y="279.3">0</text>
<text x="350.9" y="279.3">0</text>
<text x="360.1" y="279.3">45 derece</text>
<text x="331.5" y="286.9">1</text>
<text x="338.4" y="286.9">1</text>
<text x="344.1" y="286.9">1</text>
<text x="350.9" y="286.9">0</text>
<text x="360.1" y="286.9">90 derece</text>
<text x="331.5" y="294.5">0</text>
<text x="338.4" y="294.5">1</text>
<text x="344.1" y="294.5">1</text>
<text x="350.9" y="294.5">0</text>
<text x="360.1" y="294.5">135 derece</text>
<text x="331.5" y="302.2">0</text>
<text x="338.4" y="302.2">1</text>
<text x="344.1" y="302.2">1</text>
<text x="350.9" y="302.2">1</text>
<text x="360.1" y="302.2">180 derece</text>
<text x="331.5" y="309.8">0</text>
<text x="338.4" y="309.8">0</text>
<text x="344.1" y="309.8">1</text>
<text x="350.9" y="309.8">1</text>
<text x="360.1" y="309.8">225 derece</text>
<text x="331.5" y="317.4">1</text>
<text x="338.4" y="317.4">0</text>
<text x="344.1" y="317.4">1</text>
<text x="350.9" y="317.4">1</text>
<text x="360.1" y="317.4">270 derece</text>
<text x="331.5" y="325">1</text>
<text x="338.4" y="325">0</text>
<text x="344.1" y="325">0</text>
<text x="350.9" y="325">1</text>
<text x="360.1" y="325">315 derece</text>
</g>
<text font-size="4" fill="#f00" x="128.6" y="197.8">L298</text>
<g font-size="3.4">
<text x="143.4" y="55.4">R14</text>
<text x="107.9" y="65.3">U2:A</text>
<text x="142.5" y="64.1">Q9</text>
<text x="143.4" y="80.8">R13</text>
<text x="142.5" y="89.5">Q10</text>
<text x="107.9" y="90.7">U2:B</text>
<text x="143.4" y="103.6">R12</text>
<text x="105.3" y="116.1">U2:C</text>
<text x="142.5" y="114.9">Q11</text>
<text x="143.4" y="131.6">R11</text>
<text x="142.5" y="137.7">Q12</text>
<text x="102.8" y="139">U2:D</text>
<text x="247.6" y="141.5">U2:E</text>
<text x="308.7" y="143.6">R</text>
<text x="310.9" y="143.6">7</text>
<text x="313.7" y="143.6">R</text>
<text x="316" y="143.6">8</text>
<text x="318.8" y="143.6">R</text>
<text x="321.1" y="143.6">9</text>
<text x="323.9" y="143.6">R10</text>
<text x="239.9" y="149.1">U2:F</text>
<text x="280.6" y="152.9">U3</text>
<text x="247.6" y="159.3">U5:A</text>
<text x="255.2" y="169.4">U5:B</text>
<text x="148.9" y="180.9">U1</text>
<text x="246.7" y="196.7">DSW1</text>
<text x="290.9" y="242.6">R1</text>
<text x="308.7" y="242.6">R2</text>
<text x="246.7" y="268">DUINO1</text>
</g>
<g font-size="2.8" fill="#fff">
<text x="218.6" y="282.8">DIGITAL (~PWM)</text>
<text x="220.2" y="308.2">ANALOG IN</text>
</g>
<g font-size="2.7" fill="#fff">
<text x="215.4" y="278.8" transform="rotate(-90 215.4 278.8)">~</text>
<text x="225.6" y="277.6" transform="rotate(-90 225.6 277.6)">~</text>
<text x="228.1" y="278.8" transform="rotate(-90 228.1 278.8)">~</text>
<text x="233.2" y="277.5" transform="rotate(-90 233.2 277.5)">~</text>
<text x="210.3" y="283.9" transform="rotate(-90 210.3 283.9)">~</text>
<text x="212.9" y="282.6" transform="rotate(-90 212.9 282.6)">~</text>
</g>
<g font-size="2.4">
<text x="181.7" y="32.5">12V</text>
<text x="143.4" y="60.3">100R</text>
<text x="104.3" y="69.5">3</text>
<text x="115.6" y="69.5">2</text>
<text x="142.5" y="67">BSS138</text>
<text x="107.8" y="75.8">4049</text>
<text x="143.4" y="85.7">100R</text>
<text x="104.3" y="94.9">5</text>
<text x="115.6" y="94.9">4</text>
<text x="142.5" y="92.4">BSS138</text>
<text x="107.8" y="101.2">4049</text>
<text x="143.4" y="108.6">100R</text>
<text x="142.5" y="117.8">BSS138</text>
<text x="101.8" y="120.3">7</text>
<text x="113.1" y="120.3">6</text>
<text x="105.3" y="126.6">4049</text>
<text x="143.4" y="136.5">100R</text>
<text x="298.5" y="134.1">12V</text>
<text x="99.2" y="143.2">9</text>
<text x="110.5" y="143.2">10</text>
<text x="142.5" y="140.7">BSS138</text>
<text x="102.7" y="149.5">4049</text>
<text x="243" y="145.7">11</text>
<text x="255.3" y="145.7">12</text>
<text x="308.6" y="146.5">150R150R150R150R</text>
<text x="235.2" y="153.3">14</text>
<text x="247.5" y="152">4049</text>
<text x="247.7" y="153.3">15</text>
<text x="298.5" y="155.9">9</text>
<text x="239.9" y="159.6">4049</text>
<text x="277" y="158.4">1</text>
<text x="277" y="160.9">2</text>
<text x="282" y="159.5">1B</text>
<text x="289.8" y="157">COM</text>
<text x="292" y="159.5">1C</text>
<text x="298.5" y="158.4">16</text>
<text x="298.5" y="160.9">15</text>
<text x="135.9" y="167.1">12V</text>
<text x="244" y="163.5">3</text>
<text x="255.3" y="163.5">2</text>
<text x="277" y="163.5">3</text>
<text x="277" y="166">4</text>
<text x="282" y="162">2B</text>
<text x="282" y="164.6">3B</text>
<text x="282" y="167.1">4B</text>
<text x="292" y="162">2C</text>
<text x="292" y="164.6">3C</text>
<text x="292" y="167.1">4C</text>
<text x="298.5" y="163.5">14</text>
<text x="298.5" y="166">13</text>
<text x="247.5" y="169.8">4049</text>
<text x="251.6" y="173.6">5</text>
<text x="262.9" y="173.6">4</text>
<text x="277" y="168.6">5</text>
<text x="277" y="171.1">6</text>
<text x="277" y="173.6">7</text>
<text x="282" y="169.7">5B</text>
<text x="282" y="172.2">6B</text>
<text x="292" y="169.7">5C</text>
<text x="292" y="172.2">6C</text>
<text x="298.5" y="168.6">12</text>
<text x="298.5" y="171.1">11</text>
<text x="298.5" y="173.6">10</text>
<text x="255.1" y="179.9">4049</text>
<text x="280.5" y="178.7">ULN2003A</text>
<text x="282" y="174.7">7B</text>
<text x="292" y="174.7">7C</text>
<text x="129" y="181.3">9</text>
<text x="139.1" y="181.3">4</text>
<text x="113.3" y="191.4">10</text>
<text x="114.5" y="186.3">5</text>
<text x="114.5" y="188.9">7</text>
<text x="119.4" y="187.4">IN1</text>
<text x="119.4" y="190">IN2</text>
<text x="126.1" y="187.3">VCC</text>
<text x="137.1" y="187.3">VS</text>
<text x="141.7" y="190">OUT1</text>
<text x="151.2" y="188.9">2</text>
<text x="234.6" y="191.5" transform="rotate(-90 234.6 191.5)">1</text>
<text x="237.1" y="191.6" transform="rotate(-90 237.1 191.6)">2</text>
<text x="239.7" y="191.6" transform="rotate(-90 239.7 191.6)">3</text>
<text x="242.2" y="191.6" transform="rotate(-90 242.2 191.6)">4</text>
<text x="113.3" y="194">12</text>
<text x="114.5" y="196.5">6</text>
<text x="119.4" y="197.6">ENA</text>
<text x="119.4" y="192.5">IN3</text>
<text x="119.4" y="195.1">IN4</text>
<text x="141.7" y="195.1">OUT2</text>
<text x="151.2" y="194">3</text>
<text x="113.5" y="199">11</text>
<text x="119.4" y="200.1">ENB</text>
<text x="141.7" y="200.1">OUT3</text>
<text x="151.2" y="199">13</text>
<text x="246.6" y="199.6">DIPSW_4</text>
<text x="113.3" y="206.7">15</text>
<text x="114.5" y="204.1">1</text>
<text x="119.4" y="205.2">SENSA</text>
<text x="119.4" y="207.8">SENSB</text>
<text x="131.1" y="207.9">GND</text>
<text x="141.7" y="205.2">OUT4</text>
<text x="151.2" y="204.1">14</text>
<text x="234.6" y="208" transform="rotate(-90 234.6 208)">8</text>
<text x="237.1" y="207.9" transform="rotate(-90 237.1 207.9)">7</text>
<text x="239.7" y="208" transform="rotate(-90 239.7 208)">6</text>
<text x="242.2" y="208" transform="rotate(-90 242.2 208)">5</text>
<text x="134" y="214">8</text>
<text x="290.8" y="245.6">10k</text>
<text x="308.6" y="245.6">10k</text>
<text x="204.1" y="262.9" transform="rotate(-90 204.1 262.9)">13</text>
<text x="206.7" y="262.9" transform="rotate(-90 206.7 262.9)">12</text>
<text x="209.2" y="262.9" transform="rotate(-90 209.2 262.9)">11</text>
<text x="211.7" y="262.9" transform="rotate(-90 211.7 262.9)">10</text>
<text x="214.3" y="262.9" transform="rotate(-90 214.3 262.9)">9</text>
<text x="216.8" y="262.9" transform="rotate(-90 216.8 262.9)">8</text>
<text x="221.9" y="262.9" transform="rotate(-90 221.9 262.9)">7</text>
<text x="224.4" y="262.9" transform="rotate(-90 224.4 262.9)">6</text>
<text x="227" y="262.9" transform="rotate(-90 227 262.9)">5</text>
<text x="229.5" y="262.9" transform="rotate(-90 229.5 262.9)">4</text>
<text x="232.1" y="262.9" transform="rotate(-90 232.1 262.9)">3</text>
<text x="234.6" y="262.9" transform="rotate(-90 234.6 262.9)">2</text>
<text x="237.1" y="262.9" transform="rotate(-90 237.1 262.9)">1</text>
<text x="239.7" y="262.9" transform="rotate(-90 239.7 262.9)">0</text>
<text x="200.1" y="272.4" transform="rotate(-90 200.1 272.4)">AREF</text>
<text x="205.2" y="275.6" transform="rotate(-90 205.2 275.6)">PB5/SCK</text>
<text x="228.1" y="273.9" transform="rotate(-90 228.1 273.9)">PD5/T1</text>
<text x="233.2" y="276" transform="rotate(-90 233.2 276)">PD3/INT1</text>
<text x="235.7" y="276" transform="rotate(-90 235.7 276)">PD2/INT0</text>
<text x="246.6" y="271">ARDUINO UNO R3</text>
<text x="207.8" y="276.5" transform="rotate(-90 207.8 276.5)">PB4/MISO</text>
<text x="212.8" y="280.3" transform="rotate(-90 212.8 280.3)">PB2/SS/OC1B</text>
<text x="215.4" y="277" transform="rotate(-90 215.4 277)">PB1/OC1A</text>
<text x="223" y="276" transform="rotate(-90 223 276)">PD7/AIN1</text>
<text x="225.5" y="276" transform="rotate(-90 225.5 276)">PD6/AIN0</text>
<text x="230.6" y="278.8" transform="rotate(-90 230.6 278.8)">PD4/T0/XCK</text>
<text x="210.3" y="282.8" transform="rotate(-90 210.3 282.8)">PB3/MOSI/OC2A</text>
<text x="217.9" y="282.2" transform="rotate(-90 217.9 282.2)">PB0/ICP1/CLKO</text>
<text x="281.2" y="297.9">RXD</text>
<text x="281.2" y="303">TXD</text>
<text x="281.2" y="308.1">RTS</text>
<text x="281.2" y="313.2">CTS</text>
<text x="209" y="320" transform="rotate(-90 209 320)">RESET</text>
<text x="226.8" y="320" transform="rotate(-90 226.8 320)">PC0/ADC0</text>
<text x="229.3" y="320" transform="rotate(-90 229.3 320)">PC1/ADC1</text>
<text x="231.9" y="320" transform="rotate(-90 231.9 320)">PC2/ADC2</text>
<text x="234.4" y="320" transform="rotate(-90 234.4 320)">PC3/ADC3</text>
<text x="237" y="320" transform="rotate(-90 237 320)">PC4/ADC4/SDA</text>
<text x="239.5" y="320" transform="rotate(-90 239.5 320)">PC5/ADC5/SCL</text>
<text x="225.7" y="326.4" transform="rotate(-90 225.7 326.4)">A0</text>
<text x="228.3" y="326.4" transform="rotate(-90 228.3 326.4)">A1</text>
<text x="230.7" y="326.4" transform="rotate(-90 230.7 326.4)">A2</text>
<text x="233.3" y="326.4" transform="rotate(-90 233.3 326.4)">A3</text>
<text x="235.9" y="326.4" transform="rotate(-90 235.9 326.4)">A4</text>
<text x="238.4" y="326.4" transform="rotate(-90 238.4 326.4)">A5</text>
</g>
<g font-size="2.4" fill="#008000">
<text x="201.9" y="118.1">+88.8</text>
<text x="351.8" y="171.4">+88.8</text>
<text x="184.1" y="222.2">+88.8</text>
<text x="359.4" y="250.2">+88.8</text>
<text x="443.2" y="250.2">+88.8</text>
</g>
<g font-size="2.4" fill="#fff">
<text x="238.2" y="279.5" transform="rotate(-90 238.2 279.5)">TX PD1/TXD</text>
<text x="240.8" y="279.6" transform="rotate(-90 240.8 279.6)">RX PD0/RXD</text>
</g>
<text font-size="2.2" fill="#0085e8" x="189.7" y="305.5">microcontrolandos.blogspot.com</text>
<g font-size="1.7" fill="#800000">
<text x="233.8" y="197.7" transform="rotate(-90 233.8 197.7)">ON</text>
<text x="233.8" y="203.1" transform="rotate(-90 233.8 203.1)">OFF</text>
</g>
<g font-size="1.7" fill="#fff">
<text x="229.6" y="293" transform="rotate(-180 229.6 293)">ATMEGA328P-PU</text>
<text x="221.3" y="294.2" transform="rotate(-180 221.3 294.2)">1121</text>
</g>
</svg>
